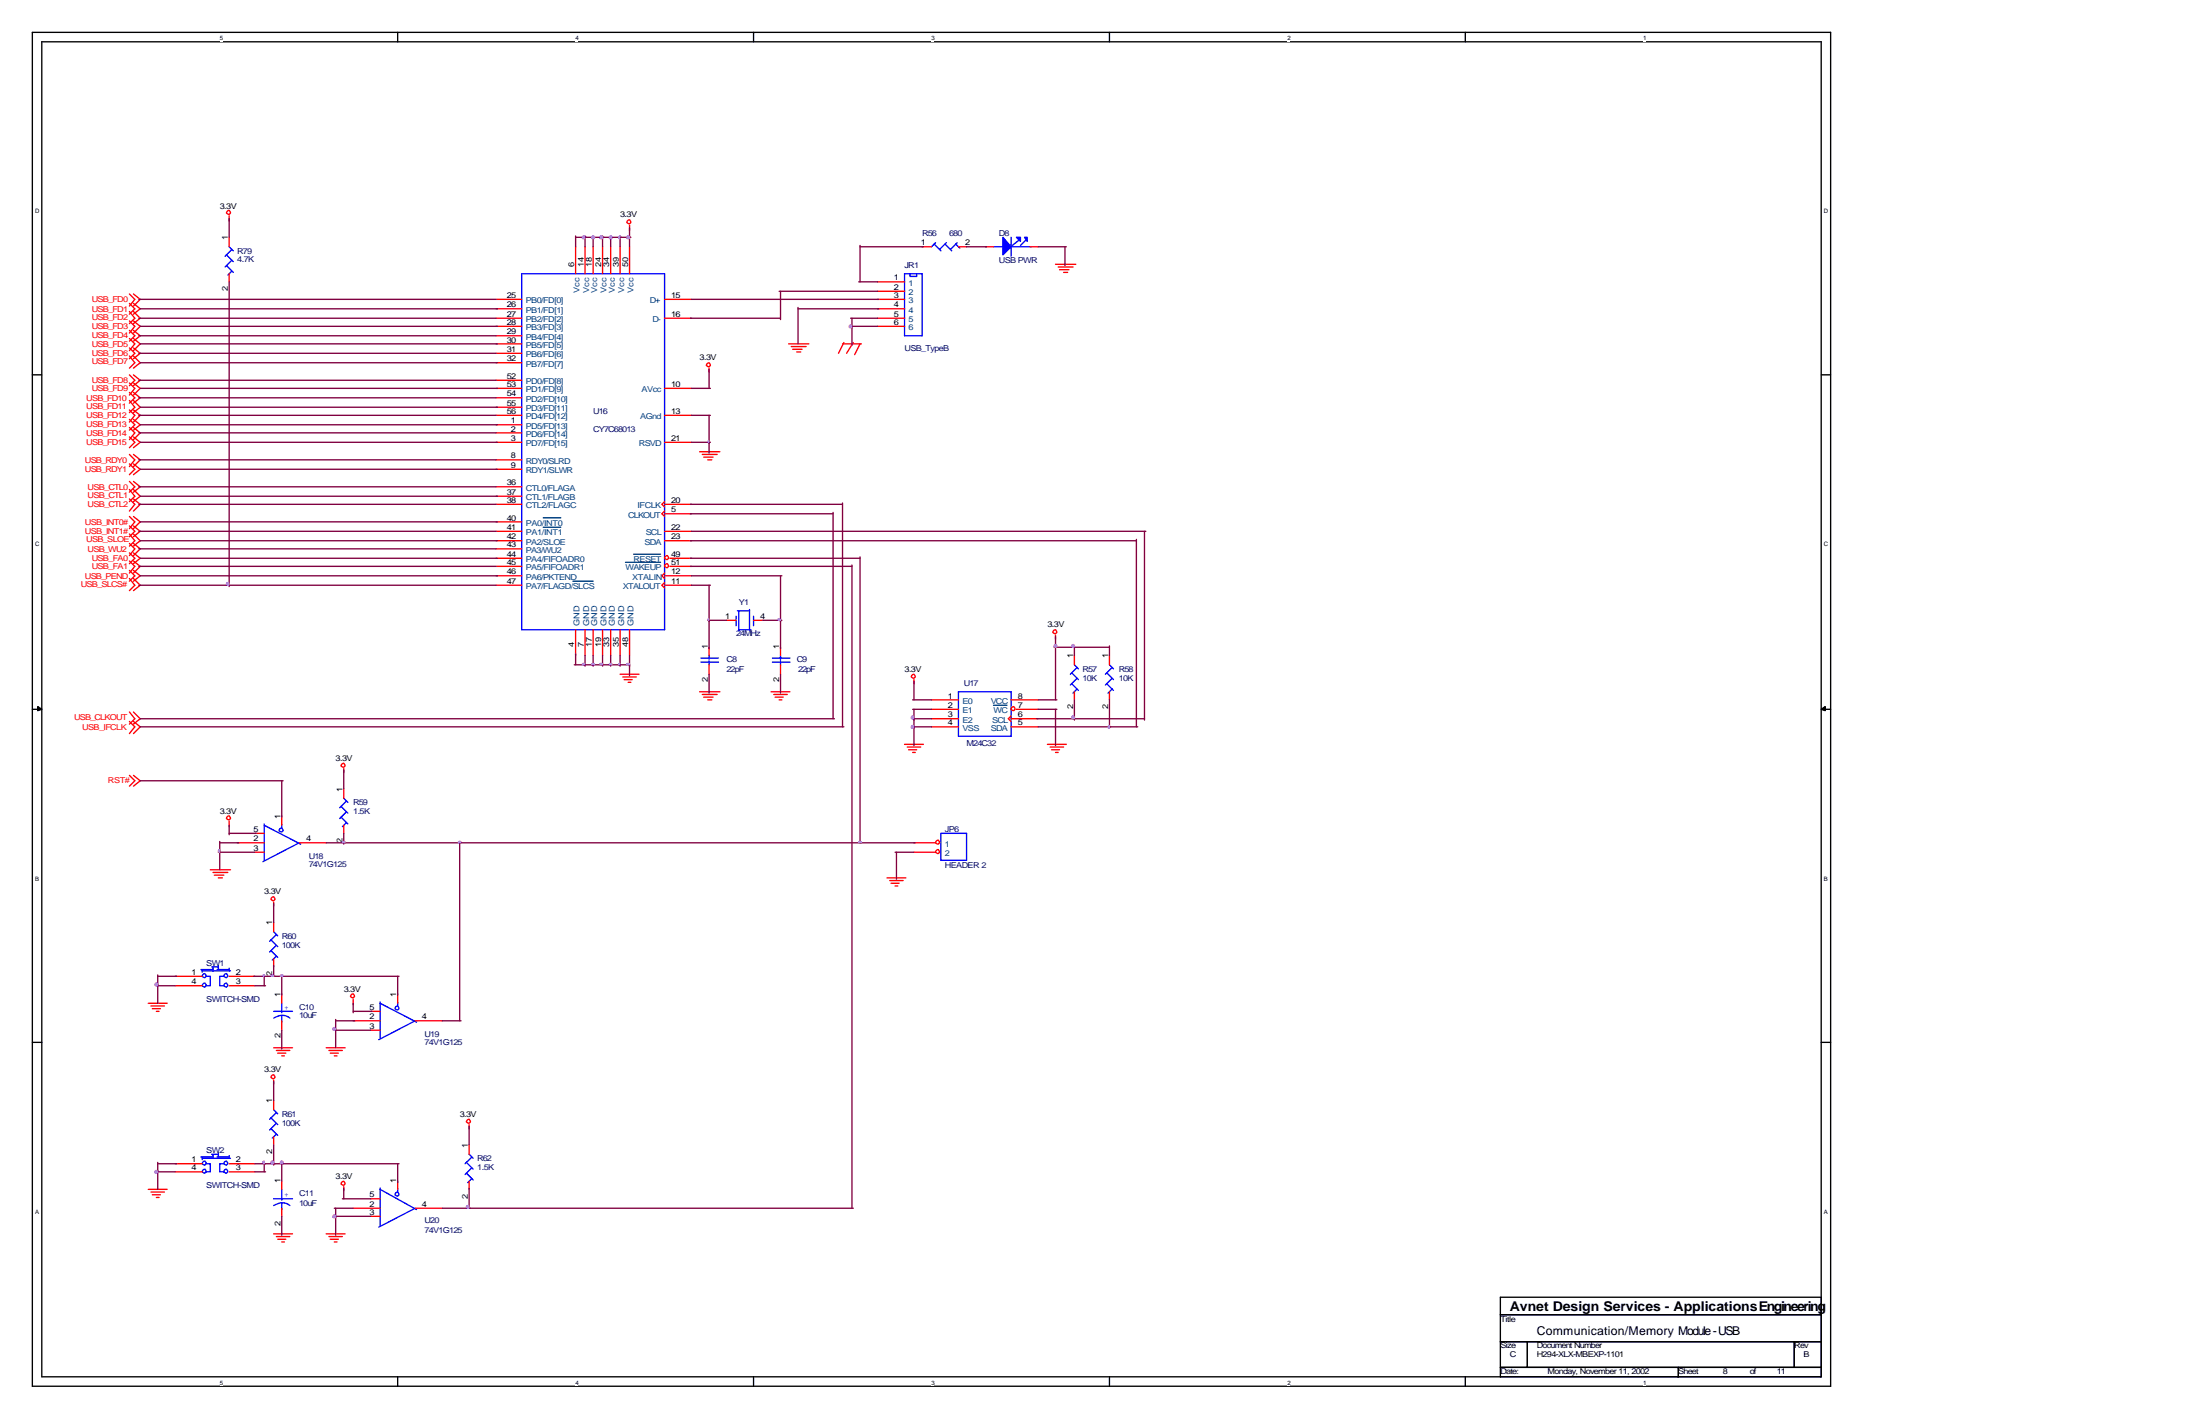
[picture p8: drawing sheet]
<svg xmlns="http://www.w3.org/2000/svg" width="432mm" height="279mm" viewBox="0 0 432 279" stroke-linecap="round" stroke-linejoin="round" font-family="sans-serif">
<path d="M6.3 6.4h353v265.6h-353zM8.2 8.2h349.3v261.9h-349.3z" fill="none" stroke="#000" stroke-width=".26"/>
<g fill="#fff">
<path d="M43.1 6.9h.6v1.3h-.6z"/>
<path d="M43.1 270.7h.6v1.3h-.6z"/>
</g>
<path d="M78.1 6.4v1.8M78.1 270.1v1.9" fill="none" stroke="#000" stroke-width=".26"/>
<g fill="#fff">
<path d="M113 6.9h.5v1.3h-.5z"/>
<path d="M113 270.7h.5v1.3h-.5z"/>
</g>
<path d="M147.9 6.4v1.8M147.9 270.1v1.9" fill="none" stroke="#000" stroke-width=".26"/>
<g fill="#fff">
<path d="M182.8 6.9h.6v1.3h-.6z"/>
<path d="M182.8 270.7h.6v1.3h-.6z"/>
</g>
<path d="M217.8 6.4v1.8M217.8 270.1v1.9" fill="none" stroke="#000" stroke-width=".26"/>
<g fill="#fff">
<path d="M252.7 6.9h.5v1.3h-.5z"/>
<path d="M252.7 270.7h.5v1.3h-.5z"/>
</g>
<path d="M287.6 6.4v1.8M287.6 270.1v1.9" fill="none" stroke="#000" stroke-width=".26"/>
<g fill="#fff">
<path d="M322.5 6.9h.6v1.3h-.6z"/>
<path d="M322.5 270.7h.6v1.3h-.6z"/>
<path d="M6.9 40.7h.8v1.4h-.8z"/>
<path d="M358 40.7h.8v1.4h-.8z"/>
<path d="M6.9 106.1h.8v1.3h-.8z"/>
<path d="M358 106.1h.8v1.3h-.8z"/>
</g>
<path d="M6.3 73.6h1.9M357.5 73.6h1.8" fill="none" stroke="#000" stroke-width=".26"/>
<g fill="#fff">
<path d="M6.9 171.7h.8v1.3h-.8z"/>
<path d="M358 171.7h.8v1.3h-.8z"/>
</g>
<path d="M6.3 139.2h1.9M357.5 139.2h1.8" fill="none" stroke="#000" stroke-width=".26"/>
<g fill="#000" stroke="#000" stroke-width=".26">
<path d="M7.4 138.6l.8 .6-.8 .2z" fill-rule="evenodd"/>
<path d="M357.5 139.2l.7-.6v.8z" fill-rule="evenodd"/>
</g>
<g fill="#fff">
<path d="M6.9 237.1h.8v1.3h-.8z"/>
<path d="M358 237.1h.8v1.3h-.8z"/>
</g>
<path d="M6.3 204.5h1.9M357.5 204.5h1.8M294.5 254.5h63v15.6h-63zM294.5 258h63M294.5 263.3h63M294.5 268.3h63M299.8 263.3v5M329.4 268.3v1.8M352.2 263.3v5" fill="none" stroke="#000" stroke-width=".26"/>
<g fill="none" stroke="#f00" stroke-width=".26">
<path d="M25.4 57.7l1.1 1-1.1 1.4M25.4 59.5l1.1 1.1-1.1 1M26.2 57.7l1.3 1-1.3 1.4M26.2 59.5l1.3 1.1-1.3 1M45 42.3v1.1M45 46.6v1.8M45 53.7v1.6M97.4 58.7h5M113 48.4v5.3M114.8 48.4v5.3M116.4 48.4v5.3M118.3 48.4v5.3"/>
<path d="M119.9 48.4v5.3M121.7 48.4v5.3M123.6 44.2v1M123.6 48.4v5.3M130.4 58.7h5.3M172.2 58.7h5.3M172.2 55.3h5.3M172.2 57.2h5.3M181 48.4h1.8M188.1 48.4h1.6M193.4 48.4h1.6M202.1 48.4h1.6"/>
<path d="M207.2 51.9h3.9M207.7 52.4h2.9M208 52.9h1.8M208.8 53.4h.7M25.4 61.1l1.1 1.3-1.1 1.1M25.4 63l1.1 1-1.1 1.4M25.4 64.8l1.1 1.1-1.1 1M25.4 66.4l1.1 1.1-1.1 1.3M25.4 68.3l1.1 1-1.1 1.1M25.4 69.8l1.1 1.4-1.1 1M25.4 73.6l1.1 1-1.1 1.1M25.4 75.1l1.1 1.1-1.1 1.3"/>
<path d="M25.4 78.6l1.1 1.3-1.1 1.1M25.4 77l1.1 1.1-1.1 1M26.2 61.1l1.3 1.3-1.3 1.1M26.2 63l1.3 1-1.3 1.4M26.2 64.8l1.3 1.1-1.3 1M26.2 66.4l1.3 1.1-1.3 1.3M26.2 68.3l1.3 1-1.3 1.1M26.2 69.8l1.3 1.4-1.3 1M26.2 73.6l1.3 1-1.3 1.1M26.2 75.1l1.3 1.1-1.3 1.3M26.2 78.6l1.3 1.3-1.3 1.1M26.2 77l1.3 1.1-1.3 1"/>
<path d="M97.4 67.5h5M97.4 62.4h5M97.4 60.6h5M97.4 64h5M97.4 65.9h5M97.4 69.3h5M97.4 71.2h5M97.4 74.6h5M97.4 76.2h5M97.4 78.1h5M97.4 79.9h5M130.4 62.4h5.3"/>
<path d="M130.4 76.2h5.3M139.2 72.2v.8M154.8 67.5h3.9M155.3 68h2.9M155.6 68.5h1.8M156.4 69.1h.8M165.4 67.5h3.7M165.6 67.2l-1 2.1M167.5 67.2l-1.3 2.1M168.8 67.5l-1.1 2.1M172.2 62.4h5.3M172.2 60.6h5.3"/>
<path d="M172.2 64h5.3M25.4 80.4l1.1 1.1-1.1 1.3M25.4 82.3l1.1 1-1.1 1.1M25.4 83.9l1.1 1-1.1 1.4M25.4 85.7l1.1 1.1-1.1 1M25.4 89.2l1.1 1-1.1 1.3M25.4 91l1.1 1.1-1.1 1M25.4 94.5l1.1 1-1.1 1.1M25.4 96l1.1 1.4-1.1 1M25.4 97.9l1.1 1.1-1.1 1.3M26.2 80.4l1.3 1.1-1.3 1.3M26.2 82.3l1.3 1-1.3 1.1"/>
<path d="M26.2 83.9l1.3 1-1.3 1.4M26.2 85.7l1.3 1.1-1.3 1M26.2 89.2l1.3 1-1.3 1.3M26.2 91l1.3 1.1-1.3 1M26.2 94.5l1.3 1-1.3 1.1M26.2 96l1.3 1.4-1.3 1M26.2 97.9l1.3 1.1-1.3 1.3M97.4 90.2h5M97.4 81.5h5M97.4 83.3h5M97.4 84.9h5M97.4 86.8h5"/>
<path d="M97.4 92.1h5M97.4 95.5h5M97.4 97.4h5M97.4 99h5M130.4 81.5h5.3M130.4 86.8h5.3M130.4 99h5.3M130.4 98.4l-.5 .6 .5 .5M137.3 88.6h4M137.8 89.2h3M138.1 89.7h1.9M138.9 90.2h.8"/>
<path d="M25.4 101.3l1.1 1.1-1.1 1.3M25.4 103.2l1.1 1-1.1 1.1M25.4 104.8l1.1 1.3-1.1 1.1M25.4 106.6l1.1 1.1-1.1 1.3M25.4 108.5l1.1 1-1.1 1.1M25.4 110.1l1.1 1-1.1 1.3M25.4 111.9l1.1 1.1-1.1 1M25.4 113.5l1.1 1.3-1.1 1.1M26.2 101.3l1.3 1.1-1.3 1.3M26.2 103.2l1.3 1-1.3 1.1M26.2 104.8l1.3 1.3-1.3 1.1M26.2 106.6l1.3 1.1-1.3 1.3"/>
<path d="M26.2 108.5l1.3 1-1.3 1.1M26.2 110.1l1.3 1-1.3 1.3M26.2 111.9l1.3 1.1-1.3 1M26.2 113.5l1.3 1.3-1.3 1.1M97.4 102.4h5M97.4 104.2h5M97.4 106.1h5M97.4 107.7h5M97.4 109.5h5M97.4 111.1h5M97.4 113h5M97.4 114.8h5"/>
<path d="M130.4 104.2h5.3M130.4 106.1h5.3M130.4 113h5.3M130.4 114.8h5.3M130.4 112.4l-.5 .6 .5 .5M130.4 114.3l-.5 .5 .5 .6M130.4 100.3l-.5 .5 .5 .5M130.4 100.8h5.3M131.5 109.5h4.2M131.5 111.1h4.2M25.4 139.7l1.1 1.3-1.1 1.1M26.2 139.7l1.3 1.3-1.3 1.1"/>
<path d="M113 123.6v5M114.8 123.6v5M116.4 123.6v5M118.3 123.6v5M119.9 123.6v5M121.7 132.3h3.7M121.7 123.6v5M122.2 132.8h2.7M122.5 133.3h1.6M123.3 133.9h.5M123.6 123.6v5M137.3 135.7h4"/>
<path d="M137.8 136.3h3M138.1 136.8h1.9M138.9 137.3h.8M139.2 127v1.6M139.2 130.4v1.9M142.6 121.7h1.9M147.9 121.7h1.9M151.3 135.7h3.7M151.9 136.3h2.6M152.1 136.8h1.6M152.9 137.3h.6M153.2 127v1.6"/>
<path d="M153.2 130.4v1.9M179.4 133.3v.8M182.8 137.3h5.3M182.8 139.2h5.3M198.4 137.3h5.3M199.5 139.2h4.2M207.2 124.6v.8M210.9 128.6v1.8M210.9 135.7v1.6M217.8 128.6v1.8M217.8 135.7v1.6M25.4 141.6l1.1 1-1.1 1.3"/>
<path d="M25.4 152.1l1.1 1.1-1.1 1.1M26.2 141.6l1.3 1-1.3 1.3M26.2 152.1l1.3 1.1-1.3 1.1M67.5 150.8v.8M67.5 154.8v1.8M177.5 146h3.7M178.1 146.6h2.6M178.3 147.1h1.6M179.1 147.6h.6M182.8 141h5.3M182.8 142.6h5.3M198.4 141h5.3"/>
<path d="M198.4 142.6h5.3M198.4 140.5l-.5 .5 .5 .6M205.6 146h3.7M206.1 146.6h2.7M206.4 147.1h1.6M207.2 147.6h.5M41.3 170.7h3.9M41.8 171.2h2.9M42.1 171.7h1.8M42.9 172.2h.8M45 161.1v1.1M46.6 165.4h5.3"/>
<path d="M50 167.2h1.9M50 163.5h1.9M53.7 177v.8M55.3 160.1v1.8M58.7 165.4h5.3M67.5 161.9v1.6M174.1 172.2h3.7M174.6 172.8h2.7M174.9 173.3h1.6M175.7 173.8h.5M179.4 165.4h4.2M179.4 167.2h4.2"/>
<path d="M29.1 196.8h3.7M29.6 197.4h2.7M29.9 197.9h1.6M30.7 198.4h.5M34.4 193.4h5.3M34.4 191.6h5.3M45 193.4h5M45 191.6h5M53.7 181v1.8M53.7 188.1v1.6M55.3 195v1.8M69.3 196.1v1"/>
<path d="M72.8 198.4h1.8M78.1 195v1.8M53.7 205.6h3.7M53.7 211.9v.8M53.7 215.9v1.9M54.2 206.1h2.7M54.5 206.6h1.6M55.3 207.2h.5M55.3 200.3v1.8M64 205.6h3.7M64.6 206.1h2.6M64.8 206.6h1.6"/>
<path d="M65.6 207.2h.5M69.3 200.3h5.3M72.8 202.1h1.8M81.5 200.3h5.3M29.1 233.4h3.7M29.6 233.9h2.7M29.9 234.4h1.6M30.7 234.9h.5M34.4 229.9h5.3M34.4 228.3h5.3M45 229.9h5M45 228.3h5"/>
<path d="M53.7 223v1.6M55.3 231.8v1.6M55.3 237.1v1.6M67.5 232.8v.8M69.3 237.1h5.3M72.8 235.2h1.8M72.8 238.7h1.8M78.1 231.8v1.6M81.5 237.1h5.3M92.1 220.7v.8M92.1 224.6v1.9M92.1 231.8v1.6"/>
<path d="M53.7 242.1h3.7M54.2 242.6h2.7M54.5 243.2h1.6M55.3 243.7h.5M64 242.1h3.7M64.6 242.6h2.6M64.8 243.2h1.6M65.6 243.7h.5"/>
<circle cx="44.9" cy="41.7" r=".4"/>
<circle cx="123.5" cy="43.5" r=".4"/>
<circle cx="139.1" cy="71.6" r=".4"/>
<circle cx="130.9" cy="109.4" r=".4"/>
<circle cx="130.9" cy="111" r=".4"/>
<circle cx="179.3" cy="132.7" r=".4"/>
<circle cx="198.9" cy="139" r=".4"/>
<circle cx="207.1" cy="123.9" r=".4"/>
<circle cx="67.4" cy="150.1" r=".4"/>
<circle cx="44.9" cy="160.5" r=".4"/>
<circle cx="53.6" cy="176.3" r=".4"/>
<circle cx="184" cy="167.1" r=".4"/>
<circle cx="184" cy="165.2" r=".4"/>
<circle cx="69.2" cy="195.4" r=".4"/>
<circle cx="53.6" cy="211.3" r=".4"/>
<circle cx="92" cy="220" r=".4"/>
<circle cx="67.4" cy="232.2" r=".4"/>
</g>
<g fill="none" stroke="#00f" stroke-width=".26">
<path d="M44.4 50l1.4 1.3M44.4 52.1l1.4 1.3M45 48.4l.8 .8M45.5 48.9l-1.3 1.4M45.5 51.1l-1.3 1.3M45.5 53.2l-.8 .8M102.4 53.7h28v69.9h-28zM177.5 53.7h3.5v12.2h-3.5zM178.6 53.7v.5h1.3v-.5M183.4 47.9l1.3 1.3M183.6 47.6l-.8 .8M185.5 47.9l1.3 1.3"/>
<path d="M185.7 47.6l-1.3 1.3M187.6 47.9l.8 .8M187.9 47.6l-1.4 1.3M195 48.4h2.1M198.4 46.6v3.7M198.4 48.4h4M200 47.1l-1.3 1.1M201.3 47.1l-1 1.1M144.7 119.9h2.4M145 119.9v3.9M147.1 119.6v4M137.6 129.9h3.4"/>
<path d="M137.6 129.1h3.4M139.2 128.6v.8M139.2 129.6v.8M144.5 120.9v1.9M145 123.6h2.4M147.9 120.9v1.9M151.6 129.9h3.4M151.6 129.1h3.4M153.2 128.6v.8M153.2 129.6v.8M188.1 135.7h10.3v8.8h-10.3zM210.3 132l1.4 1.3"/>
<path d="M210.3 134.1l1.4 1.4M210.9 130.4l.8 .8M211.4 131l-1.3 1.3M211.4 133.1l-1.3 1.3M211.4 135.2l-.8 .8M217.2 132l1.3 1.3M217.2 134.1l1.3 1.4M217.8 130.4l.7 .8M218.3 131l-1.3 1.3M218.3 133.1l-1.3 1.3M218.3 135.2l-.8 .8M66.9 158.2l1.4 1.3"/>
<path d="M67.5 156.6l.8 .8M68 157.2l-1.3 1.3M68 159.3l-1.3 1.3M51.9 161.9l7.1 3.7M51.9 161.7v7.1M55.3 161.7v.8M58.7 165.4l-7.1 3.7M66.9 160.3l1.4 1.4M68 161.4l-.8 .8M184.7 163.5h5v5.3h-5zM39.4 190.2h2.4M39.7 190.5h5.5"/>
<path d="M39.7 190.2v.6M40.5 191.6h.8v1.8h-.8M41.5 189.7h1.4M41.8 189.7v.8M42.6 190.2h2.4M42.9 189.4v.8M43.9 191.6h-.8v1.8h.8M45 190v.5M53.2 184.4l1.3 1.3M53.2 186.5l1.3 1.4M53.7 198.4h3.7M53.7 182.8l.8 .8"/>
<path d="M54.2 183.4l-1.3 1.3M54.2 185.5l-1.3 1.3M54.2 187.6l-.8 .8M55.3 199.2l1 .2 .6 .4M55.3 199.2l-1.6 .6M55.3 196.8v1.9M55.3 199.2v1.4M74.6 196.6v7.1M74.6 196.8l7.2 3.8M78.1 196.6v.8M53.2 219.3l1.3 1.4M53.7 217.8l.8 .7"/>
<path d="M54.2 218.3l-1.3 1.3M81.5 200.3l-7.2 3.7M39.4 227h2.4M39.7 227v.5M39.7 227.3h5.5M40.5 228.3h.8v1.6h-.8M41.5 226.5h1.4M41.8 226.5v.8M42.6 227h2.4M42.9 226.2v.8M43.9 228.3h-.8v1.6h.8M45 226.7v.6"/>
<path d="M53.2 221.5l1.3 1.3M53.7 235.2h3.7M54.2 220.4l-1.3 1.3M54.2 222.5l-.8 .8M55.3 236l1 .2 .6 .3M55.3 236l-1.6 .5M55.3 233.4v2.1M55.3 236v1.3M74.6 233.4l7.2 3.9M74.6 233.1v7.4M78.1 233.1v.8M81.5 237.1l-7.2 3.7"/>
<path d="M91.5 228.1l1.4 1.3M91.5 230.2l1.4 1.3M92.1 226.5l.8 .8M92.6 227l-1.3 1.3M92.6 229.1l-1.3 1.4M92.6 231.2l-.8 .8"/>
<circle cx="55.2" cy="162.8" r=".4"/>
<circle cx="40.1" cy="193.3" r=".4"/>
<circle cx="40.1" cy="191.4" r=".4"/>
<circle cx="44.3" cy="193.3" r=".4"/>
<circle cx="44.3" cy="191.4" r=".4"/>
<circle cx="77.9" cy="197.8" r=".4"/>
<circle cx="40.1" cy="228.2" r=".4"/>
<circle cx="40.1" cy="229.8" r=".4"/>
<circle cx="44.3" cy="228.2" r=".4"/>
<circle cx="44.3" cy="229.8" r=".4"/>
<circle cx="77.9" cy="234.3" r=".4"/>
</g>
<path d="M106.6 101.6h3.5M106.6 103.5h3.5M112.4 114h4M122.8 110.3h6.8M124.4 108.7h5.2M195 138.4h2.6" fill="none" stroke="#004080" stroke-width=".26"/>
<g fill="#00f" stroke="#00f" stroke-width=".26">
<path d="M196.8 46.6l1.6 1.8-1.6 1.6z" fill-rule="evenodd"/>
<path d="M199.5 46.6h.8v.8z" fill-rule="evenodd"/>
<path d="M201.1 46.6h.5v.8z" fill-rule="evenodd"/>
</g>
<g fill="none" stroke="#800040" stroke-width=".26">
<path d="M27.3 58.7h70.1M45 42.9v3.7M45 55.3v59.8M113 46.3v2.1M113 46.6h10.8M114.8 46.3v2.1M116.4 46.3v2.1M118.3 46.3v2.1M119.9 46.3v2.1M121.7 46.3v2.1M123.6 44.7v3.7M135.7 58.7h36.8"/>
<path d="M152.9 57.2h19.3M153.2 57.2v5.5M168.5 55.3h3.7M168.8 48.2v7.1M168.8 48.4h12.4M189.7 48.4h4M203.7 48.4h5.6M209 48.4v3.7M27.3 62.4h70.1M27.3 65.9h70.1M27.3 69.3h70.1M27.3 74.6h70.1"/>
<path d="M27.3 78.1h70.1M27.5 60.6h70.1M27.5 64h70.1M27.5 67.5h70.1M27.5 71.2h70.1M27.5 76.2h70.1M27.5 79.9h70.1M135.5 62.4h17.7M135.7 76.2h3.7M139.2 72.5v3.7M156.6 60.6h15.9M156.6 60.3v7.2"/>
<path d="M167 62.4h5.2M167 64h5.2M167.2 62.4v5.3M27.3 81.5h70.1M27.3 84.9h70.1M27.3 90.2h70.1M27.3 95.5h70.1M27.3 99h70.1M27.5 83.3h70.1M27.5 86.8h70.1M27.5 92.1h70.1M27.5 97.4h70.1"/>
<path d="M135.5 99h29.9M135.7 81.5h3.7M135.7 86.8h3.7M139.2 81.5v7.4M165.4 98.7v43.9M27.3 104.2h70.1M27.3 107.7h70.1M27.3 111.1h70.1M27.3 114.8h70.1M27.5 102.4h70.1M27.5 106.1h70.1M27.5 109.5h70.1"/>
<path d="M27.5 113h70.1M135.5 106.1h87.5M135.5 109.5h33.3M135.5 111.1h31.7M135.5 100.8h28M135.7 104.2h89.2M135.7 113h17.8M135.7 114.8h3.7M139.2 114.8v12.5M153.2 113v14.3M163.5 100.5v40.5M167.2 110.9v126.2"/>
<path d="M168.8 109.3v56.1M223 105.8v36.8M224.6 104.2v37.1M112.7 130.4h10.9M113 128.3v2.1M114.8 128.6v2.1M116.4 128.6v2.1M118.3 128.6v2.1M119.9 128.6v2.1M121.7 128.6v2.1M123.6 128.6v4M138.9 121.7h3.7"/>
<path d="M139.2 132.3v3.7M149.8 121.7h3.7M153.2 132.3v3.7M179.1 139.2h3.7M179.1 137.3h3.7M179.4 133.6v3.7M179.4 139.2v7.1M203.7 139.2h3.7M203.7 137.3h3.7M206.9 127h10.9M207.2 124.9v12.4M207.2 139.2v7.1"/>
<path d="M210.9 126.7v1.9M210.9 137.3v4M217.8 126.7v1.9M217.8 137.3v5.6M27.5 141h136.3M27.5 142.6h138.1M27.5 153.2h28.1M55.3 153.2v7.1M67.5 151.1v3.7M179.1 141h3.7M179.1 142.6h3.7M203.5 141h21.1"/>
<path d="M203.7 142.6h19.6M42.9 167.2h7.1M43.1 165.1v5.6M43.1 165.4h3.7M45 161.9v1.9M45 163.5h5.3M53.7 177.3v3.7M64 165.4h115.7M67.5 163.5v2.1M90.2 165.1v35.2M175.7 167.2h3.7M175.9 167.2v5.3"/>
<path d="M30.7 193.4h3.7M31 191.3v5.5M31 191.6h3.7M49.7 191.6h28.6M50 193.4h2.1M51.9 191.3v2.1M53.7 189.4v2.2M55.3 191.6v3.7M69.3 196.8v1.9M69.3 198.4h3.7M78.1 191.6v3.7M53.7 212.2v3.7"/>
<path d="M55.3 202.1v3.7M65.6 202.1h7.2M65.9 200v5.6M65.9 200.3h3.7M86.8 200.3h3.7M30.7 229.9h3.7M31 228.1v5.3M31 228.3h3.7M50 228.3h28.3M50 229.9h2.1M51.9 228.1v1.8M53.7 224.6v4"/>
<path d="M55.3 228.1v3.7M55.3 238.7v3.7M65.6 237.1h3.7M65.6 238.7h7.2M65.9 237.1v5.3M67.2 235.2h5.6M67.5 233.1v2.1M78.1 228.3v3.7M86.8 237.1h80.7M92.1 220.9v3.7M92.1 233.1v4"/>
</g>
<g fill="#f0f" stroke="#f0f" stroke-width=".26">
<path d="M217.6 142.4l.2-.1v.6l-.3-.1z" fill-rule="evenodd"/>
<path d="M138.9 121.5l.3-.1v.3h-.3z" fill-rule="evenodd"/>
<path d="M152.7 121.5h.4l.1 .2h-.5z" fill-rule="evenodd"/>
<path d="M42.9 166.8l.2-.1v.5l-.2-.1z" fill-rule="evenodd"/>
<path d="M51.6 191.4l.3-.1v.3h-.3z" fill-rule="evenodd"/>
<path d="M53.2 191.4l.4-.1 .1 .3h-.5z" fill-rule="evenodd"/>
<path d="M55 191.4l.5-.1 .1 .3h-.6z" fill-rule="evenodd"/>
<path d="M67.2 165.2l.5-.1v.3h-.5z" fill-rule="evenodd"/>
<path d="M168.5 165.2l.5-.1 .1 .3h-.6z" fill-rule="evenodd"/>
<path d="M90 165.2l.4-.1 .1 .3h-.5z" fill-rule="evenodd"/>
<path d="M51.7 227.9l.2-.1v.5h-.3z" fill-rule="evenodd"/>
<path d="M123 130.3l.5-.1 .1 .2h-.6z" fill-rule="evenodd"/>
<path d="M114.3 130.3l.5-.1v.2h-.5z" fill-rule="evenodd"/>
<path d="M116.2 130.3l.4-.1 .1 .2h-.5z" fill-rule="evenodd"/>
<path d="M117.7 130.3l.5-.1 .1 .2h-.6z" fill-rule="evenodd"/>
<path d="M121.5 130.3l.2-.1v.2h-.3z" fill-rule="evenodd"/>
<path d="M119.6 130.3l.4-.1 .1 .2h-.5z" fill-rule="evenodd"/>
<path d="M121.5 46.4l.2-.1v.5h-.2z" fill-rule="evenodd"/>
<path d="M138.9 86.6l.3-.1v.3h-.3z" fill-rule="evenodd"/>
<circle cx="179.1" cy="140.8" r=".28"/>
<circle cx="179.1" cy="142.6" r=".28"/>
<circle cx="210.6" cy="140.8" r=".28"/>
<circle cx="207.2" cy="126.8" r=".28"/>
<circle cx="210.6" cy="126.8" r=".28"/>
<circle cx="30.7" cy="193.2" r=".28"/>
<circle cx="65.6" cy="201.9" r=".28"/>
<circle cx="30.7" cy="230" r=".28"/>
<circle cx="53.4" cy="228.1" r=".28"/>
<circle cx="55.3" cy="228.1" r=".28"/>
<circle cx="65.6" cy="238.7" r=".28"/>
<circle cx="91.8" cy="236.8" r=".28"/>
<circle cx="114.5" cy="46.6" r=".28"/>
<circle cx="123.3" cy="46.6" r=".28"/>
<circle cx="119.8" cy="46.6" r=".28"/>
<circle cx="116.4" cy="46.6" r=".28"/>
<circle cx="118" cy="46.6" r=".28"/>
<circle cx="166.9" cy="64.1" r=".28"/>
<circle cx="44.7" cy="114.6" r=".28"/>
</g>
<text font-size="2.6" x="296.3" y="257.2">Avnet Design Services - Applications Engineering</text>
<text font-size="2.4" x="301.6" y="261.9">Communication/Memory Module - USB</text>
<g font-size="1.6">
<text x="43.1" y="41">3.3V</text>
<text x="44.7" y="47.1" transform="rotate(-90 44.7 47.1)">1</text>
<text x="121.7" y="42.6">3.3V</text>
<text x="112.7" y="52.4" transform="rotate(-90 112.7 52.4)">6</text>
<text x="114.6" y="52.4" transform="rotate(-90 114.6 52.4)">14</text>
<text x="116.2" y="52.4" transform="rotate(-90 116.2 52.4)">18</text>
<text x="118" y="52.4" transform="rotate(-90 118 52.4)">24</text>
<text x="119.6" y="52.4" transform="rotate(-90 119.6 52.4)">34</text>
<text x="121.4" y="52.4" transform="rotate(-90 121.4 52.4)">39</text>
<text x="123.3" y="52.4" transform="rotate(-90 123.3 52.4)">50</text>
<text x="180.7" y="48.2">1</text>
<text x="189.4" y="48.2">2</text>
<text x="44.7" y="57.2" transform="rotate(-90 44.7 57.2)">2</text>
<text x="99.5" y="58.5">25</text>
<text x="131.8" y="58.5">15</text>
<text x="175.4" y="55">1</text>
<text x="175.4" y="56.9">2</text>
<text x="175.4" y="58.5">3</text>
<text x="99.5" y="60.3">26</text>
<text x="99.5" y="62.2">27</text>
<text x="99.5" y="63.8">28</text>
<text x="99.5" y="65.6">29</text>
<text x="131.8" y="62.2">16</text>
<text x="175.4" y="60.3">4</text>
<text x="175.4" y="62.2">5</text>
<text x="175.4" y="63.8">6</text>
<text x="99.5" y="67.2">30</text>
<text x="99.5" y="69.1">31</text>
<text x="99.5" y="70.9">32</text>
<text x="137.3" y="70.6">3.3V</text>
<text x="99.5" y="74.3">52</text>
<text x="99.5" y="75.9">53</text>
<text x="99.5" y="77.8">54</text>
<text x="131.8" y="75.9">10</text>
<text x="99.5" y="79.6">55</text>
<text x="99.5" y="81.2">56</text>
<text x="100.3" y="83.1">1</text>
<text x="131.8" y="81.2">13</text>
<text x="100.3" y="84.7">2</text>
<text x="100.3" y="86.5">3</text>
<text x="100.3" y="90">8</text>
<text x="131.8" y="86.5">21</text>
<text x="99.5" y="95.2">36</text>
<text x="100.3" y="91.8">9</text>
<text x="99.5" y="97.1">37</text>
<text x="99.5" y="98.7">38</text>
<text x="131.8" y="98.7">20</text>
<text x="131.8" y="100.5">5</text>
<text x="99.5" y="102.1">40</text>
<text x="99.5" y="104">41</text>
<text x="99.5" y="105.8">42</text>
<text x="99.5" y="107.4">43</text>
<text x="131.8" y="104">22</text>
<text x="131.8" y="105.8">23</text>
<text x="99.5" y="109.3">44</text>
<text x="99.5" y="110.9">45</text>
<text x="99.5" y="112.7">46</text>
<text x="131.8" y="109.3">49</text>
<text x="131.8" y="110.9">51</text>
<text x="131.8" y="112.7">12</text>
<text x="99.5" y="114.6">47</text>
<text x="131.8" y="114.6">11</text>
<text x="142.3" y="121.4">1</text>
<text x="149.2" y="121.4">4</text>
<text x="205.6" y="123">3.3V</text>
<text x="112.7" y="127" transform="rotate(-90 112.7 127)">4</text>
<text x="114.6" y="127" transform="rotate(-90 114.6 127)">7</text>
<text x="116.2" y="127" transform="rotate(-90 116.2 127)">17</text>
<text x="118" y="127" transform="rotate(-90 118 127)">19</text>
<text x="119.6" y="127" transform="rotate(-90 119.6 127)">33</text>
<text x="121.4" y="127" transform="rotate(-90 121.4 127)">35</text>
<text x="123.3" y="127" transform="rotate(-90 123.3 127)">48</text>
<text x="138.9" y="127.3" transform="rotate(-90 138.9 127.3)">1</text>
<text x="152.9" y="127.3" transform="rotate(-90 152.9 127.3)">1</text>
<text x="177.5" y="131.8">3.3V</text>
<text x="210.6" y="129.1" transform="rotate(-90 210.6 129.1)">1</text>
<text x="217.5" y="129.1" transform="rotate(-90 217.5 129.1)">1</text>
<text x="138.9" y="133.9" transform="rotate(-90 138.9 133.9)">2</text>
<text x="152.9" y="133.9" transform="rotate(-90 152.9 133.9)">2</text>
<text x="186" y="137.1">1</text>
<text x="199.8" y="137.1">8</text>
<text x="186" y="138.9">2</text>
<text x="186" y="140.8">3</text>
<text x="186" y="142.3">4</text>
<text x="199.8" y="138.9">7</text>
<text x="199.8" y="140.8">6</text>
<text x="199.8" y="142.3">5</text>
<text x="210.6" y="139.2" transform="rotate(-90 210.6 139.2)">2</text>
<text x="217.5" y="139.2" transform="rotate(-90 217.5 139.2)">2</text>
<text x="65.9" y="149.2">3.3V</text>
<text x="67.2" y="155.3" transform="rotate(-90 67.2 155.3)">1</text>
<text x="43.1" y="159.8">3.3V</text>
<text x="55" y="160.6" transform="rotate(-90 55 160.6)">1</text>
<text x="49.7" y="165.1">2</text>
<text x="49.7" y="163.2">5</text>
<text x="49.7" y="167">3</text>
<text x="60.1" y="165.1">4</text>
<text x="67.2" y="165.4" transform="rotate(-90 67.2 165.4)">2</text>
<text x="51.9" y="175.4">3.3V</text>
<text x="53.4" y="181.5" transform="rotate(-90 53.4 181.5)">1</text>
<text x="37.6" y="191.3">1</text>
<text x="46.3" y="191.3">2</text>
<text x="53.4" y="191.6" transform="rotate(-90 53.4 191.6)">2</text>
<text x="37.6" y="193.1">4</text>
<text x="46.3" y="193.1">3</text>
<text x="55" y="195.5" transform="rotate(-90 55 195.5)">1</text>
<text x="67.5" y="194.7">3.3V</text>
<text x="77.8" y="195.5" transform="rotate(-90 77.8 195.5)">1</text>
<text x="55" y="203.7" transform="rotate(-90 55 203.7)">2</text>
<text x="72.5" y="200">2</text>
<text x="72.5" y="198.2">5</text>
<text x="72.5" y="201.9">3</text>
<text x="82.8" y="200">4</text>
<text x="51.9" y="210.3">3.3V</text>
<text x="53.4" y="216.4" transform="rotate(-90 53.4 216.4)">1</text>
<text x="90.2" y="219.1">3.3V</text>
<text x="53.4" y="226.5" transform="rotate(-90 53.4 226.5)">2</text>
<text x="91.8" y="225.2" transform="rotate(-90 91.8 225.2)">1</text>
<text x="37.6" y="228.1">1</text>
<text x="37.6" y="229.7">4</text>
<text x="46.3" y="229.7">3</text>
<text x="46.3" y="228.1">2</text>
<text x="55" y="232" transform="rotate(-90 55 232)">1</text>
<text x="65.9" y="231.2">3.3V</text>
<text x="77.8" y="232" transform="rotate(-90 77.8 232)">1</text>
<text x="72.5" y="236.8">2</text>
<text x="72.5" y="234.9">5</text>
<text x="72.5" y="238.4">3</text>
<text x="82.8" y="236.8">4</text>
<text x="91.8" y="235.2" transform="rotate(-90 91.8 235.2)">2</text>
<text x="55" y="240.5" transform="rotate(-90 55 240.5)">2</text>
<text x="294.5" y="259.3">Title</text>
<text x="294.5" y="264.6">Size</text>
<text x="294.5" y="269.6">Date:</text>
<text x="296.3" y="266.2">C</text>
<text x="301.6" y="264.6">Document Number</text>
<text x="301.6" y="266.2">H294-XLX-MBEXP-1101</text>
<text x="303.7" y="269.6">Monday, November 11, 2002</text>
<text x="329.4" y="269.6">Sheet</text>
<text x="338.1" y="269.6">8</text>
<text x="343.4" y="269.6">of</text>
<text x="348.7" y="269.6">11</text>
<text x="352.2" y="264.6">Rev</text>
<text x="354" y="266.2">B</text>
</g>
<g font-size="1.6" fill="#000080">
<text x="181" y="46.3">R56</text>
<text x="186.3" y="46.3">680</text>
<text x="196.1" y="46.3">D8</text>
<text x="46.6" y="49.7">R79</text>
<text x="46.6" y="51.3">4.7K</text>
<text x="177.5" y="52.7">JR1</text>
<text x="196.1" y="51.6">USB PWR</text>
<text x="177.5" y="68.8">USB_TypeB</text>
<text x="116.4" y="81.2">U16</text>
<text x="116.4" y="84.7">CY7C68013</text>
<text x="145" y="118.8">Y1</text>
<text x="144.5" y="124.9">24MHz</text>
<text x="142.6" y="129.9">C8</text>
<text x="142.6" y="131.8">22pF</text>
<text x="156.4" y="129.9">C9</text>
<text x="156.6" y="131.8">22pF</text>
<text x="212.5" y="131.8">R57</text>
<text x="219.6" y="131.8">R58</text>
<text x="189.2" y="134.7">U17</text>
<text x="212.5" y="133.6">10K</text>
<text x="219.6" y="133.6">10K</text>
<text x="189.7" y="146.3">M24C32</text>
<text x="69.3" y="158">R59</text>
<text x="69.3" y="159.8">1.5K</text>
<text x="185.5" y="163.2">JP6</text>
<text x="60.6" y="168.5">U18</text>
<text x="60.6" y="170.1">74V1G125</text>
<text x="185.5" y="170.4">HEADER 2</text>
<text x="55.3" y="184.1">R60</text>
<text x="40.5" y="189.4">SW1</text>
<text x="55.3" y="186">100K</text>
<text x="40.5" y="196.6">SWITCH-SMD</text>
<text x="58.7" y="198.2">C10</text>
<text x="58.7" y="199.8">10uF</text>
<text x="83.3" y="203.5">U19</text>
<text x="83.3" y="205.1">74V1G125</text>
<text x="55.3" y="219.1">R61</text>
<text x="55.3" y="220.9">100K</text>
<text x="40.5" y="226.2">SW2</text>
<text x="93.7" y="227.8">R62</text>
<text x="40.5" y="233.1">SWITCH-SMD</text>
<text x="93.7" y="229.7">1.5K</text>
<text x="58.7" y="234.7">C11</text>
<text x="58.7" y="236.5">10uF</text>
<text x="83.3" y="240">U20</text>
<text x="83.3" y="241.8">74V1G125</text>
</g>
<g font-size="1.6" fill="#f00">
<text x="18" y="59.3">USB_FD0</text>
<text x="18" y="61.1">USB_FD1</text>
<text x="18" y="62.7">USB_FD2</text>
<text x="18" y="64.6">USB_FD3</text>
<text x="18" y="66.4">USB_FD4</text>
<text x="18" y="68">USB_FD5</text>
<text x="18" y="69.8">USB_FD6</text>
<text x="18" y="71.4">USB_FD7</text>
<text x="18" y="75.1">USB_FD8</text>
<text x="18" y="76.7">USB_FD9</text>
<text x="16.9" y="80.2">USB_FD11</text>
<text x="16.9" y="82">USB_FD12</text>
<text x="16.9" y="83.9">USB_FD13</text>
<text x="16.9" y="78.6">USB_FD10</text>
<text x="16.9" y="85.5">USB_FD14</text>
<text x="16.9" y="87.3">USB_FD15</text>
<text x="16.7" y="90.8">USB_RDY0</text>
<text x="16.7" y="92.6">USB_RDY1</text>
<text x="17.2" y="96">USB_CTL0</text>
<text x="17.2" y="97.6">USB_CTL1</text>
<text x="17.2" y="99.5">USB_CTL2</text>
<text x="16.7" y="102.9">USB_INT0#</text>
<text x="16.7" y="104.8">USB_INT1#</text>
<text x="16.9" y="106.4">USB_SLOE</text>
<text x="16.7" y="113.5">USB_PEND</text>
<text x="17.2" y="108.2">USB_WU2</text>
<text x="18" y="110.1">USB_FA0</text>
<text x="18" y="111.7">USB_FA1</text>
<text x="15.9" y="115.1">USB_SLCS#</text>
<text x="14.6" y="141.3">USB_CLKOUT</text>
<text x="16.1" y="143.1">USB_IFCLK</text>
<text x="21.2" y="153.7">RST#</text>
</g>
<g font-size="1.6" fill="#004080">
<text x="103.2" y="59.5">PB0/FD[0]</text>
<text x="113.8" y="57.4" transform="rotate(-90 113.8 57.4)">Vcc</text>
<text x="115.6" y="57.4" transform="rotate(-90 115.6 57.4)">Vcc</text>
<text x="117.2" y="57.4" transform="rotate(-90 117.2 57.4)">Vcc</text>
<text x="119.1" y="57.4" transform="rotate(-90 119.1 57.4)">Vcc</text>
<text x="120.6" y="57.4" transform="rotate(-90 120.6 57.4)">Vcc</text>
<text x="122.5" y="57.4" transform="rotate(-90 122.5 57.4)">Vcc</text>
<text x="124.4" y="57.4" transform="rotate(-90 124.4 57.4)">Vcc</text>
<text x="127.5" y="59.5">D+</text>
<text x="178.3" y="56.1">1</text>
<text x="178.3" y="57.9">2</text>
<text x="178.3" y="59.5">3</text>
<text x="103.2" y="61.4">PB1/FD[1]</text>
<text x="103.2" y="63.2">PB2/FD[2]</text>
<text x="103.2" y="64.8">PB3/FD[3]</text>
<text x="128.1" y="63.2">D-</text>
<text x="178.3" y="61.4">4</text>
<text x="178.3" y="63.2">5</text>
<text x="178.3" y="64.8">6</text>
<text x="103.2" y="66.7">PB4/FD[4]</text>
<text x="103.2" y="68.3">PB5/FD[5]</text>
<text x="103.2" y="70.1">PB6/FD[6]</text>
<text x="103.2" y="72">PB7/FD[7]</text>
<text x="103.2" y="75.4">PD0/FD[8]</text>
<text x="103.2" y="77">PD1/FD[9]</text>
<text x="125.9" y="77">AVcc</text>
<text x="103.2" y="78.8">PD2/FD[10]</text>
<text x="103.2" y="80.7">PD3/FD[11]</text>
<text x="103.2" y="82.3">PD4/FD[12]</text>
<text x="125.7" y="82.3">AGnd</text>
<text x="103.2" y="84.1">PD5/FD[13]</text>
<text x="103.2" y="85.7">PD6/FD[14]</text>
<text x="103.2" y="87.6">PD7/FD[15]</text>
<text x="125.4" y="87.6">RSVD</text>
<text x="103.2" y="91">RDY0/SLRD</text>
<text x="103.2" y="92.9">RDY1/SLWR</text>
<text x="103.2" y="96.3">CTL0/FLAGA</text>
<text x="103.2" y="98.2">CTL1/FLAGB</text>
<text x="103.2" y="99.7">CTL2/FLAGC</text>
<text x="123.3" y="101.6">CLKOUT</text>
<text x="125.1" y="99.7">IFCLK</text>
<text x="103.2" y="105">PA1/INT1</text>
<text x="103.2" y="106.9">PA2/SLOE</text>
<text x="103.2" y="103.2">PA0/INT0</text>
<text x="126.5" y="106.9">SDA</text>
<text x="126.7" y="105">SCL</text>
<text x="103.2" y="108.5">PA3/WU2</text>
<text x="103.2" y="110.3">PA4/FIFOADR0</text>
<text x="103.2" y="111.9">PA5/FIFOADR1</text>
<text x="103.2" y="113.8">PA6/PKTEND</text>
<text x="122.8" y="111.9">WAKEUP</text>
<text x="124.1" y="113.8">XTALIN</text>
<text x="124.4" y="110.3">RESET</text>
<text x="103.2" y="115.6">PA7/FLAGD/SLCS</text>
<text x="122.2" y="115.6">XTALOUT</text>
<text x="113.8" y="122.8" transform="rotate(-90 113.8 122.8)">GND</text>
<text x="115.6" y="122.8" transform="rotate(-90 115.6 122.8)">GND</text>
<text x="117.2" y="122.8" transform="rotate(-90 117.2 122.8)">GND</text>
<text x="119.1" y="122.8" transform="rotate(-90 119.1 122.8)">GND</text>
<text x="120.6" y="122.8" transform="rotate(-90 120.6 122.8)">GND</text>
<text x="122.5" y="122.8" transform="rotate(-90 122.5 122.8)">GND</text>
<text x="124.4" y="122.8" transform="rotate(-90 124.4 122.8)">GND</text>
<text x="188.9" y="138.1">E0</text>
<text x="188.9" y="140">E1</text>
<text x="188.9" y="141.8">E2</text>
<text x="188.9" y="143.4">VSS</text>
<text x="194.5" y="143.4">SDA</text>
<text x="194.5" y="138.1">VCC</text>
<text x="194.7" y="141.8">SCL</text>
<text x="195" y="140">WC</text>
<text x="185.5" y="166.2">1</text>
<text x="185.5" y="168">2</text>
</g>
<g font-size="1.6" fill="#00f">
<text x="55.8" y="198.2">+</text>
<text x="55.8" y="234.9">+</text>
</g>
<g font-size="1.2">
<text x="43.1" y="7.9">5</text>
<text x="113" y="7.9">4</text>
<text x="182.8" y="7.9">3</text>
<text x="252.7" y="7.9">2</text>
<text x="322.5" y="7.9">1</text>
<text x="6.9" y="41.8">D</text>
<text x="358" y="41.8">D</text>
<text x="6.9" y="107.2">C</text>
<text x="358" y="107.2">C</text>
<text x="6.9" y="172.8">B</text>
<text x="358" y="172.8">B</text>
<text x="6.9" y="238.1">A</text>
<text x="358" y="238.1">A</text>
<text x="43.1" y="271.7">5</text>
<text x="113" y="271.7">4</text>
<text x="182.8" y="271.7">3</text>
<text x="252.7" y="271.7">2</text>
<text x="322.5" y="271.7">1</text>
</g>
</svg>
